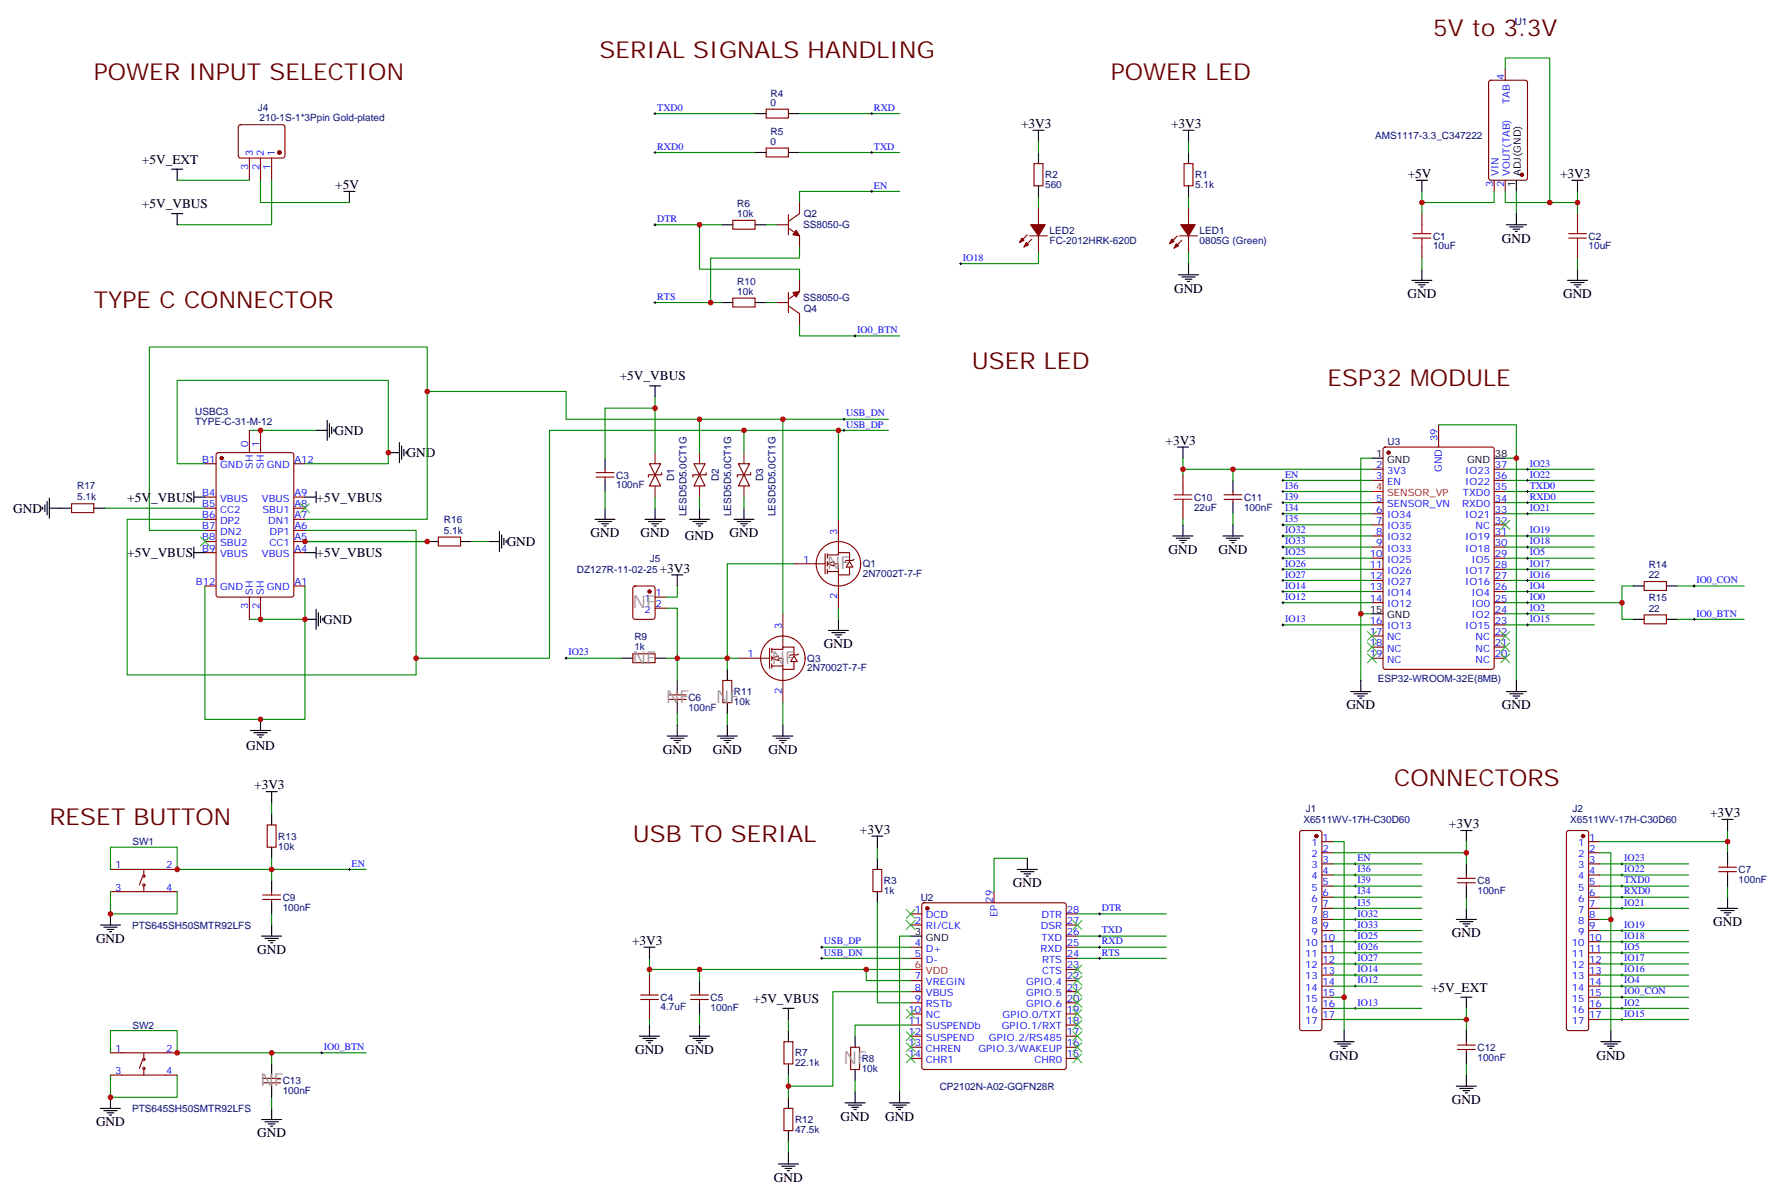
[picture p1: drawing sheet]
<svg xmlns="http://www.w3.org/2000/svg" width="565mm" height="379mm" viewBox="0 0 565 379" stroke-linecap="round" stroke-linejoin="round" font-family="sans-serif">
<g fill="none" stroke="#870000" stroke-width=".35">
<path d="M75.9 39.8l.4-.2h13.4l.5 .2 .3 .5-.1 9.4-.7 .5-13.6-.1-.5-.6v-9.2zM243.2 34.6h7.1v2.9h-7.1zM472.7 25.7l.5-.2h11l.6 .4 .1 30.6-.5 .7h-11.2l-.6-.4-.1-30.6zM477.8 21.9v3.6M79.2 50.2v7M82.7 50.2v7M86.2 50.2v7M243.2 47h7.1v2.8h-7.1zM328.2 51.9h2.8v7.1h-2.8zM375.8 51.9h2.9v7.1h-2.9zM474.3 57.2v3.5M477.8 57.2v3.5"/>
<path d="M232.6 69.9h7.1v2.8h-7.1zM326.1 74.5l-2.5 2.5M326.8 74.9h5.7M327.5 75.9l-2.5 2.5M329.6 66v5.3M329.6 74.9v5.3M373.7 74.9l-2.4 2.4M374.4 74.9h5.7M375.1 76.3l-2.4 2.4M377.3 66v5.3M377.3 74.9v5.3M451.3 67.8v3.5"/>
<path d="M451.3 78.4v3.5M500.7 67.8v3.5M500.7 78.4v3.5M232.6 94.6h7.1v2.8h-7.1zM456.6 134.8v7.1M189.2 151.4h5.7M189.2 150h5.7M192.1 148.9v1.1M192.1 151.4v1.1M206.2 147.2h3.5l-1.8 3.5zM207.9 150.7l1.8 3.5h-3.5zM210 150v.7h-4.2v.7"/>
<path d="M220.3 147.2h3.5l-1.8 3.5zM222 150.7l1.8 3.5h-3.5zM224.2 150v.7h-4.3v.7M234.4 147.2h3.5l-1.8 3.5zM236.1 150.7l1.8 3.5h-3.5zM238.3 150v.7h-4.3v.7M375.5 150.7v3.5M388.5 158.5h5.7M388.5 157.1h5.7M391.4 156v1.1M391.4 158.5v1M435.5 148.9h3.5"/>
<path d="M435.5 152.5h3.5M435.5 159.5h3.5M439.2 142.1l.5-.2h33.9l.6 .4 .1 69.4-.5 .7h-34.1l-.6-.4-.1-69.4zM474.3 148.9h3.5M474.3 152.5h3.5M474.3 156h3.5M474.3 159.5h3.5M252 178.9h9.9M261.9 175.8v6.3M262.6 176.1h3.5v-.7h3.6v2.5M262.6 178.9h3.5v3.6h3.6v-2.5M262.6 175.8v1.4"/>
<path d="M262.6 178.2v1.4M266.1 164.8v10.6M375.5 161.3v3.5M435.5 163.1h3.5M435.5 166.6h3.5M435.5 170.1h3.5M435.5 173.6h3.5M435.5 177.2h3.5M474.3 163.1h3.5M474.3 166.6h3.5M474.3 170.1h3.5M474.3 173.6h3.5"/>
<path d="M474.3 177.2h3.5M262.6 181.4h3.5M262.6 180.7v1.4M266.1 182.5v10.5M435.5 180.7h3.5M435.5 184.2h3.5M435.5 187.7h3.5M435.5 191.3h3.5M435.5 198.3h3.5M474.3 180.7h3.5M474.3 184.2h3.5M474.3 187.7h3.5"/>
<path d="M474.3 191.3h3.5M474.3 194.8h3.5M474.3 198.3h3.5M521.9 184.6h7.1v2.8h-7.1zM521.9 195.2h7.1v2.8h-7.1zM435.5 201.9h3.5M435.5 205.4h3.5M435.5 208.9h3.5M474.3 201.9h3.5M474.3 205.4h3.5M474.3 208.9h3.5M35.1 275.9h21.1"/>
<path d="M45.3 278.1l-1.1 2.8M45.6 275.9v1.8M84.8 261.8h2.8v7.1h-2.8zM277.1 275.9h2.8v7.1h-2.8zM412.8 263.8l.4-.2h5.7l.5 .2 .2 .5v62.1l-.2 .5-.5 .2h-5.7l-.5-.2-.2-.5v-62.1zM419.6 267.1h3.5M419.6 270.7h3.5M419.6 274.2h3.5M419.6 277.7h3.5M462.6 278.8h5.7M465.5 277.7v1.1M497.4 263.8l.5-.2h5.7l.5 .2 .2 .5v62.1l-.3 .5-.4 .2h-5.7l-.5-.2-.2-.5v-62.1z"/>
<path d="M504.3 267.1h3.5M504.3 270.7h3.5M504.3 274.2h3.5M504.3 277.7h3.5M545.5 276.6h5.7M545.5 275.2h5.7M548.4 274.2v1M548.4 276.6v1.1M35.1 283h21.1M45.6 281.2v1.8M83.4 285.5h5.6M83.4 284.1h5.6"/>
<path d="M86.2 283v1.1M86.2 285.5v1M289.1 290.1h3.5M289.1 293.6h3.5M292.8 286.7l.5-.2h44.4l.5 .2 .3 .5v51.5l-.3 .5-.5 .2h-44.4l-.5-.2-.2-.5v-51.5zM315.5 283v3.5M338.5 290.1h3.5M338.5 293.6h3.5M338.5 297.1h3.5M419.6 281.2h3.5M419.6 284.8h3.5M419.6 288.3h3.5"/>
<path d="M419.6 291.8h3.5M419.6 295.3h3.5M419.6 298.9h3.5M462.6 280.2h5.7M465.5 280.2v1M504.3 281.2h3.5M504.3 284.8h3.5M504.3 288.3h3.5M504.3 291.8h3.5M504.3 295.3h3.5M504.3 298.9h3.5M206.2 309.5v3.5"/>
<path d="M219.2 317.2h5.7M219.2 315.8h5.7M222 314.7v1.1M222 317.2v1.1M289.1 300.6h3.5M289.1 304.2h3.5M289.1 311.2h3.5M289.1 314.7h3.5M289.1 318.3h3.5M338.5 300.6h3.5M338.5 304.2h3.5M338.5 311.2h3.5"/>
<path d="M338.5 314.7h3.5M338.5 318.3h3.5M338.5 307.7h3.5M419.6 302.4h3.5M419.6 305.9h3.5M419.6 309.5h3.5M419.6 313h3.5M419.6 316.5h3.5M504.3 302.4h3.5M504.3 305.9h3.5M504.3 309.5h3.5M504.3 313h3.5"/>
<path d="M504.3 316.5h3.5M35.1 334.2h21.1M45.3 336.3l-1.1 2.8M45.6 334.2v1.7M45.6 339.4v1.8M206.2 320v3.6M248.8 330.6h2.9v7.1h-2.9zM270 332.4h2.8v7h-2.8zM289.1 321.8h3.5M289.1 325.3h3.5M289.1 328.9h3.5M289.1 332.4h3.5"/>
<path d="M289.1 335.9h3.5M338.5 321.8h3.5M338.5 325.3h3.5M338.5 328.9h3.5M338.5 332.4h3.5M338.5 335.9h3.5M419.6 320h3.5M419.6 323.6h3.5M462.6 333.1h5.7M462.6 331.7h5.7M465.5 330.6v1.1M465.5 333.1v1.1"/>
<path d="M504.3 320h3.5M504.3 323.6h3.5M35.1 341.2h21.1M83.4 343.7h5.6M83.4 342.3h5.6M86.2 341.2v1.1M86.2 343.7v1M248.8 351.8h2.9v7h-2.9z"/>
<circle cx="266.1" cy="178.9" r="7.1"/>
<circle cx="45.6" cy="278.1" r=".35"/>
<circle cx="45.6" cy="280.9" r=".35"/>
<circle cx="45.6" cy="336.3" r=".35"/>
<circle cx="45.6" cy="339.1" r=".35"/>
</g>
<g fill="none" stroke="#000" stroke-width=".35">
<path d="M239.7 36.1h3.5M250.3 36.1h3.5M54.5 53.7h3.5M56.2 53.7v3.5M239.7 48.4h3.5M250.3 48.4h3.5M327.9 41.3h3.5M329.6 41.3v3.6M329.6 48.4v3.5M329.6 59v3.5M375.5 41.3h3.5M377.3 41.3v3.6"/>
<path d="M377.3 48.4v3.5M377.3 59v3.5M449.6 57.2h3.5M451.3 57.2v3.5M481.3 57.2v3.5M499 57.2h3.5M500.7 57.2v3.5M54.5 67.8h3.5M56.2 67.8v3.5M109.1 60.7h3.6M110.9 60.7v3.6M229.1 71.3h3.5"/>
<path d="M239.7 71.3h3.5M478.2 71.3h6.3M479.2 72h4.2M480.3 72.7h2.1M481 73.4h.7M481.3 67.8v3.5M229.1 96h3.5M239.7 96h3.5M374.1 87.2h6.3M375.1 87.9h4.3M376.2 88.6h2.1M376.9 89.3h.7"/>
<path d="M377.3 83.7v3.5M448.2 89h6.3M449.2 89.7h4.3M450.3 90.4h2.1M451 91.1h.7M451.3 85.4v3.6M497.6 89h6.3M498.6 89.7h4.2M499.7 90.4h2.1M500.4 91.1h.7M500.7 85.4v3.6M206.2 122.5h3.5"/>
<path d="M207.9 122.5v3.5M192.1 145.4v3.5M192.1 152.5v3.5M373.7 141.9h3.6M375.5 141.9v3.5M391.4 152.5v3.5M391.4 159.5v3.6M435.5 145.4h3.5M474.3 145.4h3.5M188.9 164.8h6.3M189.9 165.5h4.3M191 166.2h2.1"/>
<path d="M191.7 166.9h.7M192.1 161.3v3.5M204.8 164.8h6.3M205.8 165.5h4.2M206.9 166.2h2.1M207.6 166.9h.7M207.9 161.3v3.5M218.9 164.8h6.3M219.9 165.5h4.3M221 166.2h2.1M221.7 166.9h.7M222 161.3v3.5"/>
<path d="M233 164.8h6.3M234 165.5h4.3M235.1 166.2h2.1M235.8 166.9h.7M236.1 161.3v3.5M372.3 170.1h6.4M373.4 170.8h4.2M374.4 171.5h2.2M375.1 172.2h.7M375.5 166.6v3.5M388.2 170.1h6.3M389.3 170.8h4.2"/>
<path d="M390.3 171.5h2.1M391 172.2h.7M391.4 166.6v3.5M435.5 194.8h3.5M518.4 186h3.5M518.4 196.6h3.5M529 186h3.5M529 196.6h3.5M428.8 219.5h6.3M431.9 216v3.5M478.2 219.5h6.3M481.3 216v3.5"/>
<path d="M429.8 220.2h4.3M430.9 220.9h2.1M431.6 221.6h.7M479.2 220.2h4.2M480.3 220.9h2.1M481 221.6h.7M84.5 251.2h3.5M86.2 251.2v3.6M86.2 258.3v3.5M86.2 268.9v3.5M86.2 279.5v3.5M276.7 265.4h3.5"/>
<path d="M278.5 265.4v3.5M278.5 272.4v3.5M322.9 275.9h6.4M324 276.6h4.2M325 277.4h2.2M325.8 278.1h.7M326.1 272.4v3.5M463.7 263.6h3.5M465.5 263.6v3.5M465.5 274.2v3.5M546.6 260.1h3.5M548.4 260.1v3.5"/>
<path d="M548.4 270.7v3.5M548.4 277.7v3.5M31.9 293.6h6.3M32.9 294.3h4.3M34 295h2.1M34.7 295.7h.7M35.1 290.1v3.5M83 297.1h6.4M84.1 297.8h4.2M85.2 298.5h2.1M85.9 299.2h.7M86.2 286.5v3.6"/>
<path d="M86.2 293.6v3.5M278.5 283v3.5M289.1 297.1h3.5M462.3 291.8h6.3M463.3 292.5h4.3M464.4 293.2h2.1M465.1 293.9h.7M465.5 281.2v3.6M465.5 288.3v3.5M545.2 288.3h6.3M546.2 289h4.3M547.3 289.7h2.1"/>
<path d="M548 290.4h.7M548.4 284.8v3.5M204.4 300.6h3.5M206.2 300.6v3.6M222 311.2v3.5M222 318.3v3.5M463.7 316.5h3.5M465.5 316.5v3.5M86.2 337.7v3.5M203 328.9h6.3M204 329.6h4.3M205.1 330.3h2.1"/>
<path d="M205.8 331h.7M206.2 325.3v3.6M218.9 328.9h6.3M219.9 329.6h4.3M221 330.3h2.1M221.7 331h.7M222 325.3v3.6M248.5 320h3.5M250.3 320v3.6M250.3 327.1v3.5M250.3 337.7v3.5M271.4 328.9v3.5"/>
<path d="M271.4 339.4v3.6M423.5 330.6h6.3M424.5 331.3h4.3M425.6 332h2.1M426.3 332.7h.7M426.6 327.1v3.5M465.5 327.1v3.5M465.5 334.2v3.5M508.1 330.6h6.4M509.2 331.3h4.2M510.3 332h2.1M511 332.7h.7"/>
<path d="M511.3 327.1v3.5M31.9 351.8h6.3M32.9 352.5h4.3M34 353.2h2.1M34.7 353.9h.7M35.1 348.3v3.5M83 355.3h6.4M84.1 356h4.2M85.2 356.7h2.1M85.9 357.4h.7M86.2 344.7v3.6M86.2 351.8v3.5"/>
<path d="M250.3 348.3v3.5M250.3 358.8v3.6M268.3 350h6.3M269.3 350.7h4.2M270.4 351.4h2.1M271.1 352.1h.7M271.4 346.5v3.5M282.4 350h6.3M283.4 350.7h4.3M284.5 351.4h2.1M285.2 352.1h.7M285.5 346.5v3.5"/>
<path d="M462.3 344.7h6.3M463.3 345.4h4.3M464.4 346.1h2.1M465.1 346.9h.7M465.5 341.2v3.5M247.1 369.4h6.3M248.1 370.1h4.3M249.2 370.8h2.1M249.9 371.5h.7M250.3 365.9v3.5"/>
</g>
<path d="M435.5 156h3.5M289.1 307.7h3.5" fill="none" stroke="#f00" stroke-width=".35"/>
<g fill="#870000" stroke="#870000" stroke-width=".35">
<path d="M373.4 77.3l.7 .7-1.4 .7z"/>
<path d="M372 75.9l.7 .7-1.4 .7z"/>
<path d="M374.8 71.3h4.6l-2.1 3.6z"/>
<path d="M325.8 77l.7 .7-1.5 .7z"/>
<path d="M324.3 75.6l.7 .7-1.4 .7z"/>
<path d="M327.2 71.3h4.6l-2.2 3.6z"/>
<circle cx="440.8" cy="143.7" r=".53"/>
<circle cx="294.4" cy="288.3" r=".53"/>
<circle cx="483.1" cy="55.5" r=".53"/>
<circle cx="88.7" cy="48.4" r=".53"/>
<circle cx="417.8" cy="265.4" r=".53"/>
<circle cx="502.5" cy="265.4" r=".53"/>
</g>
<path d="M207.9 143.7v3.5M207.9 154.2v3.6M222 143.7v3.5M222 154.2v3.6M236.1 143.7v3.5M236.1 154.2v3.6" fill="none" stroke="#8c2424" stroke-width=".35"/>
<g fill="none" stroke="#a10000" stroke-width=".35">
<path d="M448.5 75.6h5.7M448.5 74.2h5.7M451.3 71.3v2.9M451.3 75.6v2.8M497.9 75.6h5.7M497.9 74.2h5.7M500.7 71.3v2.9M500.7 75.6v2.8M372.7 158.5h5.6M372.7 157.1h5.6M375.5 154.2v2.9M375.5 158.5v2.8"/>
<path d="M203.3 317.2h5.7M203.3 315.8h5.7M206.2 313v2.8M206.2 317.2v2.8"/>
</g>
<g fill="none" stroke="#008700" stroke-width=".35">
<path d="M207.9 36.1h31.8M253.8 36.1h31.7M477.8 21.9v-3.5h14.1v45.9M56.2 57.2h23M82.7 57.2v7.1h28.2M86.2 57.2v14.1h-30M207.9 48.4h31.8M253.8 48.4h31.7M329.6 44.9v3.5M377.3 44.9v3.5M207.9 71.3h14.1M229.1 71.3h-7.1v14.1h31.8v3.6"/>
<path d="M243.2 71.3h3.5M253.8 78.4v3.5h-28.2v14.1h3.5M285.5 60.7h-31.7v3.6M329.6 62.5v3.5M377.3 62.5v3.5M451.3 60.7v3.6h23v-3.6M451.3 64.3v3.5M477.8 60.7v3.6h22.9v-3.6M481.3 60.7v7.1M500.7 64.3v3.5M207.9 96h17.7M243.2 96h3.5"/>
<path d="M329.6 80.2v3.5h-24.7M377.3 80.2v3.5M451.3 81.9v3.5M500.7 81.9v3.5M253.8 103.1v3.5h31.7M174.4 136.6h107.6M179.7 133.1h102.3M207.9 126v3.5M222 133.1v10.6M236.1 136.6v7.1M456.6 134.8h24.7v10.6M192.1 156v5.3"/>
<path d="M207.9 143.7v-14.2h-15.8v15.9M207.9 157.8v3.5M222 157.8v3.5M236.1 157.8v3.5M375.5 145.4v3.5M391.4 148.9v3.6M407.2 152.5h28.3M407.2 156h28.3M407.2 159.5h28.3M435.5 148.9h-60v1.8M435.5 145.4h-3.6v70.6M477.8 145.4h3.5v70.6"/>
<path d="M477.8 152.5h28.2M477.8 156h28.2M477.8 159.5h28.2M477.8 148.9h28.2M375.5 164.8v1.8M391.4 163.1v3.5M407.2 163.1h28.3M407.2 177.2h28.3M407.2 173.6h28.3M407.2 170.1h28.3M407.2 166.6h28.3M477.8 163.1h28.2"/>
<path d="M477.8 177.2h28.2M477.8 173.6h28.2M477.8 170.1h28.2M407.2 191.3h28.3M407.2 187.7h28.3M407.2 184.2h28.3M407.2 180.7h28.3M407.2 198.3h28.3M431.9 194.8h3.6M477.8 194.8h28.2M477.8 191.3h37M477.8 187.7h28.2"/>
<path d="M477.8 184.2h28.2M477.8 180.7h28.2M477.8 198.3h28.2M518.4 186h-3.6v10.6h3.6M532.5 186h21.1M532.5 196.6h21.1M86.2 254.8v3.5M35.1 275.9v-7h21.1v7h60M86.2 272.4v7.1M278.5 268.9v3.5M326.1 272.4h-10.6v10.6M423.1 267.1h3.5v60"/>
<path d="M423.1 270.7h42.4v3.5M423.1 277.7h28.2M423.1 274.2h28.2M465.5 267.1v3.6M507.8 270.7h3.5v56.4M507.8 267.1h40.6v3.6M507.8 277.7h28.2M507.8 274.2h28.2M548.4 263.6v3.5M35.1 283v7.1h21.1v-7.1M86.2 290.1v3.5M278.5 286.5v31.8h10.6"/>
<path d="M289.1 297.1h-3.6v49.4M342 290.1h28.2M342 297.1h28.2M423.1 288.3h28.2M423.1 291.8h28.2M423.1 295.3h28.2M423.1 298.9h28.2M423.1 284.8h28.2M423.1 281.2h28.2M465.5 284.8v3.5M507.8 288.3h28.2M507.8 291.8h3.5"/>
<path d="M507.8 295.3h28.2M507.8 298.9h28.2M507.8 284.8h28.2M507.8 281.2h28.2M548.4 281.2v3.6M206.2 304.2v3.5M222 307.7v3.5M260.8 304.2h28.3M260.8 300.6h28.3M275 307.7v3.5h14.1M289.1 314.7h-24.7v30h-14.1M289.1 307.7h-82.9v1.8"/>
<path d="M342 304.2h28.2M342 300.6h28.2M423.1 302.4h28.2M423.1 305.9h28.2M423.1 309.5h28.2M423.1 313h28.2M423.1 316.5h3.5M507.8 302.4h28.2M507.8 305.9h28.2M507.8 309.5h28.2M507.8 313h28.2M507.8 316.5h28.2"/>
<path d="M35.1 334.2v-7.1h21.1v7.1h60M86.2 334.2v3.5M206.2 323.6v1.7M222 321.8v3.5M250.3 323.6v3.5M289.1 325.3h-17.7v3.6M423.1 320h28.2M465.5 320v3.6h-42.4M465.5 323.6v3.5M465.5 337.7v3.5M507.8 320h28.2M507.8 323.6h28.2"/>
<path d="M35.1 341.2v7.1h21.1v-7.1M86.2 348.3v3.5M250.3 341.2v7.1M271.4 343v3.5M250.3 362.4v3.5"/>
</g>
<g fill="none" stroke="#000" stroke-width=".32">
<path d="M207.6 36.1h.7M207.9 35.7v.7M276.4 36.1h.7M276.7 35.7v.7M207.6 48.4h.7M207.9 48v.8M276.4 48.4h.7M276.7 48v.8M207.6 71.3h.7M207.9 71v.7M276.4 60.7h.7M276.7 60.4v.7"/>
<path d="M207.6 96h.7M207.9 95.7v.7M304.6 83.7h.7M304.9 83.3v.7M271.1 106.6h.7M271.4 106.3v.7M267.5 136.6h.8M267.5 133.1h.8M267.9 132.7v.7M267.9 136.2v.7M406.9 152.5h.7M406.9 156h.7"/>
<path d="M406.9 159.5h.7M407.2 152.1v.7M407.2 155.6v.8M407.2 159.2v.7M484.5 152.5h.7M484.5 148.9h.7M484.5 156h.7M484.5 159.5h.7M484.9 148.6v.7M484.9 152.1v.7M484.9 155.6v.8M484.9 159.2v.7"/>
<path d="M406.9 173.6h.7M406.9 170.1h.7M406.9 163.1h.7M406.9 177.2h.7M406.9 166.6h.7M407.2 162.7v.7M407.2 166.2v.7M407.2 169.8v.7M407.2 173.3v.7M407.2 176.8v.7M484.5 173.6h.7M484.5 170.1h.7"/>
<path d="M484.5 163.1h.7M484.5 177.2h.7M484.9 162.7v.7M484.9 169.8v.7M484.9 173.3v.7M484.9 176.8v.7M406.9 191.3h.7M406.9 198.3h.7M406.9 187.7h.7M406.9 184.2h.7M406.9 180.7h.7M407.2 180.3v.7"/>
<path d="M407.2 183.9v.7M407.2 187.4v.7M407.2 190.9v.7M407.2 198v.7M484.5 191.3h.7M484.5 198.3h.7M484.5 187.7h.7M484.5 184.2h.7M484.5 180.7h.7M484.5 194.8h.7M484.9 180.3v.7M484.9 183.9v.7"/>
<path d="M484.9 187.4v.7M484.9 190.9v.7M484.9 194.5v.7M484.9 198v.7M537.4 186h.7M537.4 196.6h.7M537.8 185.6v.7M537.8 196.2v.7M110.6 275.9h.7M110.9 275.6v.7M429.8 277.7h.7M429.8 274.2h.7"/>
<path d="M430.2 273.8v.7M430.2 277.4v.7M514.5 277.7h.7M514.5 274.2h.7M514.8 273.8v.7M514.8 277.4v.7M348.7 290.1h.7M348.7 297.1h.7M349 289.7v.7M349 296.8v.7M429.8 281.2h.7M429.8 288.3h.7"/>
<path d="M429.8 284.8h.7M429.8 295.3h.7M429.8 291.8h.7M429.8 298.9h.7M430.2 280.9v.7M430.2 284.4v.7M430.2 287.9v.7M430.2 291.5v.7M430.2 295v.7M430.2 298.5v.7M514.5 281.2h.7M514.5 288.3h.7"/>
<path d="M514.5 284.8h.7M514.5 295.3h.7M514.5 298.9h.7M514.8 280.9v.7M514.8 284.4v.7M514.8 287.9v.7M514.8 295v.7M514.8 298.5v.7M260.5 300.6h.7M260.5 304.2h.7M260.8 300.3v.7M260.8 303.8v.7"/>
<path d="M348.7 300.6h.7M348.7 304.2h.7M349 300.3v.7M349 303.8v.7M429.8 305.9h.7M429.8 302.4h.7M429.8 309.5h.7M429.8 313h.7M430.2 302v.8M430.2 305.6v.7M430.2 309.1v.7M430.2 312.6v.7"/>
<path d="M430.2 319.7v.7M514.5 305.9h.7M514.5 302.4h.7M514.5 309.5h.7M514.5 313h.7M514.5 316.5h.7M514.8 302v.8M514.8 305.6v.7M514.8 309.1v.7M514.8 312.6v.7M514.8 316.2v.7M514.8 319.7v.7"/>
<path d="M101.7 334.2h.7M102.1 333.8v.7M429.8 320h.7M514.5 320h.7M514.5 323.6h.7M514.8 323.2v.7"/>
</g>
<g fill="#fff" stroke="#870000" stroke-width=".35">
<path d="M262.6 178.9l2.1-.7v1.4z"/>
<path d="M269.7 178.2l1 1.8h-2.1z"/>
</g>
<g fill="none" stroke="#870000" stroke-width=".35">
<path d="M271.1 177.5l-.4 .4h-2.1l-.3 .3M248.5 194.8v10.6M234.4 208.9h9.9M244.3 205.7v6.4M245 206.1h3.5v-.7h3.5v2.5M245 208.9h3.5v3.5h3.5v-2.4M245 211.4h3.5M245 205.7v1.5M245 208.2v1.4M245 210.7v1.4M248.5 212.4v10.6"/>
<circle cx="248.5" cy="208.9" r="7.1"/>
</g>
<g fill="#fff" stroke="#870000" stroke-width=".35">
<path d="M245 208.9l2.1-.7v1.4z"/>
<path d="M252 208.2l1.1 1.8h-2.1z"/>
</g>
<g fill="none" stroke="#870000" stroke-width=".35">
<path d="M246.7 71.3h3.6M250.3 72.4l3.5 2.5v3.5M250.3 68.2v6.3M253.8 64.3v3.5l-3.5 2.5M246.7 96h3.6M250.3 97.1l3.5 2.5v3.5M250.3 92.9v6.3M253.8 89v3.5l-3.5 2.5M79.2 136.6v7.1M82.7 136.6v7.1M22.7 159.9h7.1v2.8h-7.1zM65.1 147.2h3.5"/>
<path d="M65.1 157.8h3.5M68.8 143.9l.5-.2h23.3l.6 .4 .1 44.7-.5 .7h-23.5l-.7-.4v-44.7zM93.3 147.2h3.5M93.3 157.8h3.5M65.1 161.3h3.5M65.1 164.8h3.5M65.1 168.3h3.5M65.1 171.9h3.5M65.1 175.4h3.5M93.3 161.3h3.5M93.3 164.8h3.5M93.3 168.3h3.5"/>
<path d="M93.3 171.9h3.5M93.3 175.4h3.5M139.1 170.5h7.1v2.8h-7.1zM65.1 186h3.5M79.2 189.5v7.1M82.7 189.5v7.1M93.3 186h3.5M201.1 186.2l.5-.2h5.6l.7 .4v9.5l-.4 .6-5.9 .1-.7-.5v-9.4zM207.9 189.5h3.6M207.9 193h3.6M200.9 207.5h7v2.8h-7zM215 219.5v1.1"/>
<path d="M229.4 216h2.9v7h-2.9zM253.4 207.5l-.3 .4h-2.1l-.4 .3M212.2 222h5.6M212.2 220.6h5.6M215 222v1"/>
</g>
<g fill="none" stroke="#008700" stroke-width=".35">
<path d="M79.2 136.6h21.1M135.6 124.2h44.1v8.9M174.4 136.6v72.3h-42.3M248.5 133.1v61.7M266.1 136.6v28.2M65.1 147.2h-8.9v-26.5h67.1v26.5h-26.5M33.3 161.3h31.8M65.1 164.8h-24.7v49.4h91.7v-45.9h-35.3M96.8 164.8h38.8v-54.7h-88.2v58.2h17.7M96.8 171.9h38.8M149.7 171.9h5.3M252 178.9h-21.1v30h3.5"/>
<path d="M65.1 186v42.3h31.7v-42.3M79.2 196.6h17.6M211.5 193h3.5v15.9h-3.5M215 186v3.5h-3.5M266.1 193v3.6M179.7 208.9h17.6M230.9 212.4v-3.5h-15.9v7.1M215 226.6v3.5M230.9 226.6v3.5M248.5 223v7.1"/>
</g>
<g fill="none" stroke="#000" stroke-width=".35">
<path d="M100.3 136.6h3.6M103.9 133.4v6.4M104.6 134.5v4.2M105.3 135.5v2.2M106 136.2v.7M15 159.2v4.2M15.7 158.1v6.4M61.5 157.8h3.6M61.5 156v3.5M96.8 157.8h3.5M100.3 156v3.5M123.3 143.7h3.5"/>
<path d="M126.8 140.5v6.3M127.5 141.5v4.3M128.2 142.6v2.1M128.9 143.3v.7M13.5 160.9v.7M14.3 160.2v2.1M15.7 161.3h7M29.8 161.3h3.5M61.5 175.4h3.6M61.5 173.6v3.6M96.8 175.4h3.5M100.3 173.6v3.6"/>
<path d="M135.6 171.9h3.5M146.2 171.9h3.5M155 171.9h3.5M158.5 168.7v6.3M159.2 169.8v4.2M159.9 170.8v2.1M160.7 171.5v.7M96.8 196.6h3.5M100.3 193.4v6.3M101 194.5v4.2M101.7 195.5v2.1M102.4 196.2v.7"/>
<path d="M213.2 182.5h3.5M215 182.5v3.5M266.1 196.6v3.5M197.3 208.9h3.6M207.9 208.9h3.6M215 216v3.5M230.9 212.4v3.6M263 200.1h6.3M264 200.8h4.3M265.1 201.5h2.1M265.8 202.2h.7M79.5 231.8h6.4"/>
<path d="M80.6 232.6h4.2M81.6 233.3h2.1M82.3 234h.7M82.7 228.3v3.5M211.8 233.6h6.4M212.9 234.3h4.2M213.9 235h2.1M214.6 235.7h.7M215 223v3.6M215 230.1v3.5M227.7 233.6h6.3M228.7 234.3h4.3"/>
<path d="M229.8 235h2.1M230.5 235.7h.7M230.9 223v3.6M230.9 230.1v3.5M245.3 233.6h6.4M246.4 234.3h4.2M247.4 235h2.2M248.1 235.7h.7M248.5 230.1v3.5"/>
</g>
<path d="M179.4 208.9h.7M179.7 208.6v.7" fill="none" stroke="#000" stroke-width=".32"/>
<g fill="#870000" stroke="#870000" stroke-width=".35">
<path d="M252.7 73.1l1.1 1.8-2.1-.4z"/>
<path d="M251.7 92.9l2.1-.4-1.1 1.8z"/>
<circle cx="206.2" cy="187.7" r=".53"/>
<circle cx="70.3" cy="145.4" r=".53"/>
</g>
<g fill="none" stroke="#3c3" stroke-width=".35">
<path d="M95.4 159.9l2.8 2.8M98.2 159.9l-2.8 2.8M63.6 170.5l2.9 2.8M66.5 170.5l-2.9 2.8M476.4 165.2l2.8 2.8M479.2 165.2l-2.8 2.8M434.1 200.4l2.8 2.9M434.1 204l2.8 2.8M434.1 207.5l2.8 2.8M436.9 200.4l-2.8 2.9M436.9 204l-2.8 2.8M436.9 207.5l-2.8 2.8"/>
<path d="M476.4 207.5l2.8 2.8M476.4 204l2.8 2.8M476.4 200.4l2.8 2.9M479.2 207.5l-2.8 2.8M479.2 204l-2.8 2.8M479.2 200.4l-2.8 2.9M287.7 288.6l2.8 2.9M287.7 292.2l2.8 2.8M290.5 288.6l-2.8 2.9M290.5 292.2l-2.8 2.8M340.6 292.2l2.8 2.8M343.4 292.2l-2.8 2.8"/>
<path d="M340.6 316.9l2.8 2.8M340.6 313.3l2.8 2.9M340.6 309.8l2.8 2.8M340.6 306.3l2.8 2.8M343.4 316.9l-2.8 2.8M343.4 313.3l-2.8 2.9M343.4 309.8l-2.8 2.8M343.4 306.3l-2.8 2.8M287.7 320.4l2.8 2.8M287.7 327.4l2.8 2.9M287.7 331l2.8 2.8M287.7 334.5l2.8 2.8"/>
<path d="M290.5 320.4l-2.8 2.8M290.5 327.4l-2.8 2.9M290.5 331l-2.8 2.8M290.5 334.5l-2.8 2.8M340.6 334.5l2.8 2.8M340.6 331l2.8 2.8M340.6 327.4l2.8 2.9M340.6 323.9l2.8 2.8M340.6 320.4l2.8 2.8M343.4 334.5l-2.8 2.8M343.4 331l-2.8 2.8M343.4 327.4l-2.8 2.9"/>
<path d="M343.4 323.9l-2.8 2.8M343.4 320.4l-2.8 2.8"/>
</g>
<g fill="#c00">
<circle cx="35.1" cy="290.1" r=".88"/>
<circle cx="56.2" cy="275.9" r=".88"/>
<circle cx="86.2" cy="275.9" r=".88"/>
<circle cx="86.2" cy="334.2" r=".88"/>
<circle cx="56.2" cy="334.2" r=".88"/>
<circle cx="35.1" cy="348.3" r=".88"/>
<circle cx="391.4" cy="148.9" r=".88"/>
<circle cx="375.5" cy="148.9" r=".88"/>
<circle cx="431.9" cy="194.8" r=".88"/>
<circle cx="481.3" cy="145.4" r=".88"/>
<circle cx="250.3" cy="344.7" r=".88"/>
<circle cx="222" cy="307.7" r=".88"/>
<circle cx="275" cy="307.7" r=".88"/>
<circle cx="206.2" cy="307.7" r=".88"/>
<circle cx="207.9" cy="129.5" r=".88"/>
<circle cx="222" cy="133.1" r=".88"/>
<circle cx="236.1" cy="136.6" r=".88"/>
<circle cx="222" cy="71.3" r=".88"/>
<circle cx="225.6" cy="96" r=".88"/>
<circle cx="451.3" cy="64.3" r=".88"/>
<circle cx="500.7" cy="64.3" r=".88"/>
<circle cx="491.9" cy="64.3" r=".88"/>
<circle cx="514.8" cy="191.3" r=".88"/>
<circle cx="426.6" cy="316.5" r=".88"/>
<circle cx="511.3" cy="291.8" r=".88"/>
<circle cx="465.5" cy="323.6" r=".88"/>
<circle cx="548.4" cy="267.1" r=".88"/>
<circle cx="465.5" cy="270.7" r=".88"/>
<circle cx="266.1" cy="136.6" r=".88"/>
<circle cx="248.5" cy="133.1" r=".88"/>
<circle cx="230.9" cy="208.9" r=".88"/>
<circle cx="215" cy="208.9" r=".88"/>
<circle cx="123.3" cy="143.7" r=".88"/>
<circle cx="82.7" cy="228.3" r=".88"/>
<circle cx="96.8" cy="196.6" r=".88"/>
<circle cx="82.7" cy="136.6" r=".88"/>
<circle cx="82.7" cy="196.6" r=".88"/>
<circle cx="132.1" cy="208.9" r=".88"/>
<circle cx="135.6" cy="124.2" r=".88"/>
<circle cx="96.8" cy="171.9" r=".88"/>
<circle cx="135.6" cy="171.9" r=".88"/>
</g>
<g font-size="7.4" fill="#600">
<text x="454.9" y="11.4">5V to 3.3V</text>
<text x="190.3" y="18.4">SERIAL SIGNALS HANDLING</text>
<text x="29.8" y="25.5">POWER INPUT SELECTION</text>
<text x="352.6" y="25.5">POWER LED</text>
<text x="29.8" y="97.8">TYPE C CONNECTOR</text>
<text x="308.5" y="117.2">USER LED</text>
<text x="421.4" y="122.5">ESP32 MODULE</text>
<text x="442.5" y="249.5">CONNECTORS</text>
<text x="15.7" y="261.8">RESET BUTTON</text>
<text x="200.9" y="267.1">USB TO SERIAL</text>
</g>
<g font-size="5.6" fill="#999">
<text x="262.6" y="180.7">NF</text>
<text x="200.9" y="193">NF</text>
<text x="200.9" y="210.7">NF</text>
<text x="245" y="210.7">NF</text>
<text x="211.5" y="223">NF</text>
<text x="227.3" y="223">NF</text>
<text x="267.9" y="337.7">NF</text>
<text x="82.7" y="344.7">NF</text>
</g>
<g font-size="4.2">
<text x="324.1" y="40.7">+3V3</text>
<text x="371.7" y="40.7">+3V3</text>
<text x="45" y="52">+5V_EXT</text>
<text x="446.9" y="56.5">+5V</text>
<text x="495.2" y="56.5">+3V3</text>
<text x="106.4" y="60.1">+5V</text>
<text x="45" y="66.1">+5V_VBUS</text>
<text x="476.7" y="77">GND</text>
<text x="372.7" y="92.9">GND</text>
<text x="446.8" y="94.6">GND</text>
<text x="496.1" y="94.6">GND</text>
<text x="196.7" y="120.7">+5V_VBUS</text>
<text x="106.2" y="138.1">GND</text>
<text x="370" y="141.2">+3V3</text>
<text x="129.1" y="145.2">GND</text>
<text x="40.4" y="159.2">+5V_VBUS</text>
<text x="100.5" y="159.2">+5V_VBUS</text>
<text x="4.2" y="162.7">GND</text>
<text x="160.8" y="173.4">GND</text>
<text x="187.5" y="170.5">GND</text>
<text x="203.3" y="170.5">GND</text>
<text x="217.4" y="171.5">GND</text>
<text x="231.6" y="170.5">GND</text>
<text x="40.4" y="176.8">+5V_VBUS</text>
<text x="100.5" y="176.8">+5V_VBUS</text>
<text x="370.9" y="175.8">GND</text>
<text x="386.8" y="175.8">GND</text>
<text x="209.4" y="181.8">+3V3</text>
<text x="102.6" y="198.1">GND</text>
<text x="261.5" y="205.7">GND</text>
<text x="427.4" y="225.1">GND</text>
<text x="476.7" y="225.1">GND</text>
<text x="78.1" y="237.9">GND</text>
<text x="210.4" y="239.3">GND</text>
<text x="226.3" y="239.3">GND</text>
<text x="243.9" y="239.3">GND</text>
<text x="80.7" y="250.6">+3V3</text>
<text x="459.9" y="262.9">+3V3</text>
<text x="542.8" y="259.4">+3V3</text>
<text x="272.9" y="264.7">+3V3</text>
<text x="321.5" y="281.6">GND</text>
<text x="543.8" y="293.9">GND</text>
<text x="30.5" y="299.2">GND</text>
<text x="200.6" y="300">+3V3</text>
<text x="460.9" y="297.5">GND</text>
<text x="81.6" y="302.8">GND</text>
<text x="454.3" y="314.8">+5V_EXT</text>
<text x="239.1" y="318.3">+5V_VBUS</text>
<text x="201.6" y="334.5">GND</text>
<text x="217.5" y="334.5">GND</text>
<text x="422.1" y="336.3">GND</text>
<text x="506.7" y="336.3">GND</text>
<text x="460.9" y="350.4">GND</text>
<text x="30.5" y="357.4">GND</text>
<text x="266.8" y="355.7">GND</text>
<text x="281" y="355.7">GND</text>
<text x="81.6" y="361">GND</text>
<text x="245.7" y="375.1">GND</text>
</g>
<g font-size="3.2" fill="#000080">
<text x="480.8" y="7.8">U1</text>
<text x="81.8" y="35.3">J4</text>
<text x="244.6" y="33.6">0</text>
<text x="244.6" y="30.6">R4</text>
<text x="82.4" y="38.5">210-1S-1*3Ppin Gold-plated</text>
<text x="244.6" y="45.9">0</text>
<text x="244.6" y="43">R5</text>
<text x="436.5" y="44.3">AMS1117-3.3_C347222</text>
<text x="331.8" y="59.8">560</text>
<text x="331.8" y="56.6">R2</text>
<text x="379.4" y="59.8">5.1k</text>
<text x="379.4" y="56.6">R1</text>
<text x="234" y="65.6">R6</text>
<text x="234" y="68.9">10k</text>
<text x="255.1" y="69">Q2</text>
<text x="254.9" y="72.5">SS8050-G</text>
<text x="333.2" y="77.4">FC-2012HRK-620D</text>
<text x="333.2" y="74.2">LED2</text>
<text x="380.8" y="77.4">0805G (Green)</text>
<text x="380.8" y="74.2">LED1</text>
<text x="454.9" y="76">C1</text>
<text x="504.3" y="76">C2</text>
<text x="454.9" y="79.2">10uF</text>
<text x="504.3" y="79.2">10uF</text>
<text x="234" y="93.6">10k</text>
<text x="234" y="90.3">R10</text>
<text x="254.9" y="95.4">SS8050-G</text>
<text x="255.1" y="98.9">Q4</text>
<text x="62" y="131.8">USBC3</text>
<text x="62" y="134.8">TYPE-C-31-M-12</text>
<text x="440.4" y="141.3">U3</text>
<text x="24.5" y="155.3">R17</text>
<text x="195.6" y="155">100nF</text>
<text x="195.6" y="151.9">C3</text>
<text x="214" y="152.8" transform="rotate(-90 214 152.8)">D1</text>
<text x="228.1" y="152.8" transform="rotate(-90 228.1 152.8)">D2</text>
<text x="242.3" y="152.8" transform="rotate(-90 242.3 152.8)">D3</text>
<text x="24.5" y="158.8">5.1k</text>
<text x="379" y="158.9">C10</text>
<text x="394.9" y="158.9">C11</text>
<text x="140.9" y="165.9">R16</text>
<text x="217.9" y="163.8" transform="rotate(-90 217.9 163.8)">LESD5D5.0CT1G</text>
<text x="232" y="163.8" transform="rotate(-90 232 163.8)">LESD5D5.0CT1G</text>
<text x="246.1" y="163.8" transform="rotate(-90 246.1 163.8)">LESD5D5.0CT1G</text>
<text x="379" y="162.1">22uF</text>
<text x="394.9" y="162.1">100nF</text>
<text x="140.9" y="169.4">5.1k</text>
<text x="206.3" y="178.3">J5</text>
<text x="183.1" y="181.8">DZ127R-11-02-25</text>
<text x="273.9" y="183">2N7002T-7-F</text>
<text x="273.9" y="180.1">Q1</text>
<text x="523.3" y="183.5">22</text>
<text x="523.3" y="180.3">R14</text>
<text x="523.3" y="190.9">R15</text>
<text x="523.3" y="194.1">22</text>
<text x="201.4" y="203.2">R9</text>
<text x="201.4" y="206.4">1k</text>
<text x="256.3" y="213">2N7002T-7-F</text>
<text x="256.3" y="210.1">Q3</text>
<text x="233" y="220.7">R11</text>
<text x="437.4" y="216.4">ESP32-WROOM-32E(8MB)</text>
<text x="218.5" y="225.6">100nF</text>
<text x="218.5" y="222.4">C6</text>
<text x="233" y="223.8">10k</text>
<text x="414.5" y="257.7">J1</text>
<text x="499.1" y="257.7">J2</text>
<text x="413.7" y="261.2">X6511WV-17H-C30D60</text>
<text x="498.4" y="261.2">X6511WV-17H-C30D60</text>
<text x="42.1" y="268.3">SW1</text>
<text x="88.3" y="269.7">10k</text>
<text x="88.3" y="266.5">R13</text>
<text x="280.6" y="280.6">R3</text>
<text x="469" y="280.6">C8</text>
<text x="551.9" y="280.2">100nF</text>
<text x="551.9" y="277.1">C7</text>
<text x="89.7" y="285.9">C9</text>
<text x="280.6" y="283.8">1k</text>
<text x="292.3" y="285.9">U2</text>
<text x="469" y="283.8">100nF</text>
<text x="89.7" y="289.1">100nF</text>
<text x="41.9" y="294.9">PTS645SH50SMTR92LFS</text>
<text x="209.7" y="317.7">C4</text>
<text x="225.6" y="317.7">C5</text>
<text x="209.7" y="320.6">4.7uF</text>
<text x="225.6" y="320.8">100nF</text>
<text x="42.1" y="326.5">SW2</text>
<text x="252.4" y="335.3">R7</text>
<text x="469" y="333.6">C12</text>
<text x="252.4" y="338.5">22.1k</text>
<text x="273.5" y="340.2">10k</text>
<text x="273.5" y="337">R8</text>
<text x="469" y="336.7">100nF</text>
<text x="89.7" y="347.3">100nF</text>
<text x="89.7" y="344.1">C13</text>
<text x="298.3" y="346">CP2102N-A02-GQFN28R</text>
<text x="41.9" y="352.9">PTS645SH50SMTR92LFS</text>
<text x="252.4" y="359.6">47.5k</text>
<text x="252.4" y="356.5">R12</text>
</g>
<g font-size="3.2" fill="#00f">
<text x="477.4" y="25.3" transform="rotate(-90 477.4 25.3)">4</text>
<text x="208.6" y="35.2">TXD0</text>
<text x="277.4" y="35.2">RXD</text>
<text x="479.2" y="33.1" transform="rotate(-90 479.2 33.1)">TAB</text>
<text x="208.6" y="47.5">RXD0</text>
<text x="277.4" y="47.5">TXD</text>
<text x="78.8" y="53.9" transform="rotate(-90 78.8 53.9)">3</text>
<text x="80.2" y="49.5" transform="rotate(-90 80.2 49.5)">3</text>
<text x="82.3" y="53.9" transform="rotate(-90 82.3 53.9)">2</text>
<text x="83.7" y="49.5" transform="rotate(-90 83.7 49.5)">2</text>
<text x="85.9" y="53.9" transform="rotate(-90 85.9 53.9)">1</text>
<text x="87.3" y="49.5" transform="rotate(-90 87.3 49.5)">1</text>
<text x="277.4" y="59.9">EN</text>
<text x="473.9" y="59.4" transform="rotate(-90 473.9 59.4)">3</text>
<text x="475.7" y="55.9" transform="rotate(-90 475.7 55.9)">VIN</text>
<text x="477.4" y="59.4" transform="rotate(-90 477.4 59.4)">2</text>
<text x="479.2" y="55.9" transform="rotate(-90 479.2 55.9)">VOUT(TAB)</text>
<text x="208.6" y="70.4">DTR</text>
<text x="305.6" y="82.8">IO18</text>
<text x="208.6" y="95.1">RTS</text>
<text x="272.1" y="105.7">IO0_BTN</text>
<text x="268.6" y="135.7">USB_DP</text>
<text x="268.6" y="132.2">USB_DN</text>
<text x="78.8" y="141.9" transform="rotate(-90 78.8 141.9)">0</text>
<text x="82.3" y="141.9" transform="rotate(-90 82.3 141.9)">1</text>
<text x="456.3" y="140.1" transform="rotate(-90 456.3 140.1)">39</text>
<text x="64.2" y="146.8">B1</text>
<text x="69.9" y="148.6">GND</text>
<text x="80.2" y="148.9" transform="rotate(-90 80.2 148.9)">SH</text>
<text x="83.7" y="148.9" transform="rotate(-90 83.7 148.9)">SH</text>
<text x="84.7" y="148.6">GND</text>
<text x="93.5" y="146.8">A12</text>
<text x="436.8" y="148.6">2</text>
<text x="457.7" y="149.9" transform="rotate(-90 457.7 149.9)">GND</text>
<text x="474.5" y="148.6">37</text>
<text x="485.6" y="148.1">IO23</text>
<text x="408" y="151.6">EN</text>
<text x="408" y="155.1">I36</text>
<text x="436.8" y="152.1">3</text>
<text x="440.3" y="153.9">EN</text>
<text x="440.3" y="150.4">3V3</text>
<text x="465.1" y="150.4">IO23</text>
<text x="465.1" y="153.9">IO22</text>
<text x="474.5" y="152.1">36</text>
<text x="474.5" y="155.6">35</text>
<text x="485.6" y="151.6">IO22</text>
<text x="485.6" y="155.1">TXD0</text>
<text x="64.2" y="157.4">B4</text>
<text x="64.2" y="160.9">B5</text>
<text x="69.9" y="159.2">VBUS</text>
<text x="83.1" y="159.2">VBUS</text>
<text x="93.5" y="160.9">A8</text>
<text x="93.5" y="157.4">A9</text>
<text x="408" y="158.6">I39</text>
<text x="436.8" y="159.2">5</text>
<text x="440.3" y="160.9">SENSOR_VN</text>
<text x="464.1" y="160.9">RXD0</text>
<text x="464.4" y="157.4">TXD0</text>
<text x="474.5" y="159.2">34</text>
<text x="485.6" y="158.6">RXD0</text>
<text x="64.2" y="164.5">B6</text>
<text x="64.2" y="168">B7</text>
<text x="69.9" y="162.7">CC2</text>
<text x="69.9" y="166.2">DP2</text>
<text x="83.3" y="162.7">SBU1</text>
<text x="85.1" y="166.2">DN1</text>
<text x="93.5" y="168">A6</text>
<text x="93.5" y="164.5">A7</text>
<text x="408" y="162.2">I34</text>
<text x="408" y="165.7">I35</text>
<text x="436.8" y="166.2">7</text>
<text x="436.8" y="162.7">6</text>
<text x="440.3" y="168">IO35</text>
<text x="440.3" y="164.5">IO34</text>
<text x="465.1" y="164.5">IO21</text>
<text x="468.4" y="168">NC</text>
<text x="474.5" y="162.7">33</text>
<text x="474.5" y="166.2">32</text>
<text x="485.6" y="162.2">IO21</text>
<text x="64.2" y="171.5">B8</text>
<text x="69.9" y="169.8">DN2</text>
<text x="69.9" y="173.3">SBU2</text>
<text x="85.5" y="173.3">CC1</text>
<text x="85.6" y="169.8">DP1</text>
<text x="93.5" y="171.5">A5</text>
<text x="265.8" y="169.8" transform="rotate(-90 265.8 169.8)">3</text>
<text x="408" y="169.2">IO32</text>
<text x="408" y="172.8">IO33</text>
<text x="436.8" y="173.3">9</text>
<text x="436.8" y="169.8">8</text>
<text x="440.3" y="171.5">IO32</text>
<text x="465.1" y="171.5">IO19</text>
<text x="474.5" y="169.8">31</text>
<text x="474.5" y="173.3">30</text>
<text x="485.6" y="172.8">IO18</text>
<text x="485.6" y="169.2">IO19</text>
<text x="64.2" y="175">B9</text>
<text x="69.9" y="176.8">VBUS</text>
<text x="83.1" y="176.8">VBUS</text>
<text x="93.5" y="175">A4</text>
<text x="254.9" y="178.6">1</text>
<text x="408" y="176.3">IO25</text>
<text x="408" y="179.8">IO26</text>
<text x="434.8" y="176.8">10</text>
<text x="440.3" y="178.6">IO25</text>
<text x="440.3" y="175">IO33</text>
<text x="465.1" y="175">IO18</text>
<text x="467.1" y="178.6">IO5</text>
<text x="474.5" y="176.8">29</text>
<text x="485.6" y="179.8">IO17</text>
<text x="485.6" y="176.3">IO5</text>
<text x="62.2" y="185.6">B12</text>
<text x="93.5" y="185.6">A1</text>
<text x="408" y="183.3">IO27</text>
<text x="434.8" y="183.9">12</text>
<text x="434.8" y="180.3">11</text>
<text x="440.3" y="185.6">IO27</text>
<text x="440.3" y="182.1">IO26</text>
<text x="465.1" y="182.1">IO17</text>
<text x="465.1" y="185.6">IO16</text>
<text x="474.5" y="180.3">28</text>
<text x="474.5" y="183.9">27</text>
<text x="485.6" y="183.3">IO16</text>
<text x="538.5" y="185.1">IO0_CON</text>
<text x="69.9" y="187.4">GND</text>
<text x="80.2" y="188.8" transform="rotate(-90 80.2 188.8)">SH</text>
<text x="83.7" y="188.8" transform="rotate(-90 83.7 188.8)">SH</text>
<text x="84.7" y="187.4">GND</text>
<text x="204.6" y="190.9">1</text>
<text x="208.1" y="189.2">1</text>
<text x="265.8" y="190.1" transform="rotate(-90 265.8 190.1)">2</text>
<text x="408" y="190.4">IO12</text>
<text x="408" y="186.9">IO14</text>
<text x="434.8" y="190.9">14</text>
<text x="434.8" y="187.4">13</text>
<text x="440.3" y="189.2">IO14</text>
<text x="467.1" y="189.2">IO4</text>
<text x="474.5" y="187.4">26</text>
<text x="474.5" y="190.9">25</text>
<text x="485.6" y="190.4">IO0</text>
<text x="485.6" y="186.9">IO4</text>
<text x="78.8" y="193.3" transform="rotate(-90 78.8 193.3)">3</text>
<text x="82.3" y="193.3" transform="rotate(-90 82.3 193.3)">2</text>
<text x="204.6" y="194.5">2</text>
<text x="208.1" y="192.7">2</text>
<text x="408" y="197.4">IO13</text>
<text x="434.8" y="198">16</text>
<text x="440.3" y="192.7">IO12</text>
<text x="467.1" y="192.7">IO0</text>
<text x="467.1" y="196.2">IO2</text>
<text x="474.5" y="194.5">24</text>
<text x="474.5" y="198">23</text>
<text x="485.6" y="197.4">IO15</text>
<text x="485.6" y="193.9">IO2</text>
<text x="538.5" y="195.7">IO0_BTN</text>
<text x="248.1" y="199.7" transform="rotate(-90 248.1 199.7)">3</text>
<text x="434.8" y="201.5">17</text>
<text x="440.3" y="203.3">NC</text>
<text x="440.3" y="199.7">IO13</text>
<text x="465.1" y="199.7">IO15</text>
<text x="468.4" y="203.3">NC</text>
<text x="474.5" y="201.5">22</text>
<text x="180.4" y="208">IO23</text>
<text x="237.3" y="208.6">1</text>
<text x="434.8" y="208.6">19</text>
<text x="434.8" y="205">18</text>
<text x="440.3" y="206.8">NC</text>
<text x="468.4" y="206.8">NC</text>
<text x="474.5" y="205">21</text>
<text x="474.5" y="208.6">20</text>
<text x="440.3" y="210.3">NC</text>
<text x="468.4" y="210.3">NC</text>
<text x="248.1" y="220.1" transform="rotate(-90 248.1 220.1)">2</text>
<text x="416.3" y="268.5">1</text>
<text x="419.8" y="266.8">1</text>
<text x="500.9" y="268.5">1</text>
<text x="504.4" y="266.8">1</text>
<text x="36.6" y="275.6">1</text>
<text x="52.7" y="275.6">2</text>
<text x="111.6" y="275.1">EN</text>
<text x="416.3" y="272.1">2</text>
<text x="416.3" y="275.6">3</text>
<text x="419.8" y="270.3">2</text>
<text x="419.8" y="273.8">3</text>
<text x="430.9" y="273.3">EN</text>
<text x="500.9" y="272.1">2</text>
<text x="500.9" y="275.6">3</text>
<text x="504.4" y="270.3">2</text>
<text x="504.4" y="273.8">3</text>
<text x="515.5" y="273.3">IO23</text>
<text x="416.3" y="279.1">4</text>
<text x="419.8" y="277.4">4</text>
<text x="419.8" y="280.9">5</text>
<text x="430.9" y="280.4">I39</text>
<text x="430.9" y="276.8">I36</text>
<text x="500.9" y="279.1">4</text>
<text x="504.4" y="277.4">4</text>
<text x="504.4" y="280.9">5</text>
<text x="515.5" y="280.4">TXD0</text>
<text x="515.5" y="276.8">IO22</text>
<text x="36.6" y="282.6">3</text>
<text x="52.7" y="282.6">4</text>
<text x="315.2" y="286.5" transform="rotate(-90 315.2 286.5)">29</text>
<text x="416.3" y="282.6">5</text>
<text x="416.3" y="286.2">6</text>
<text x="419.8" y="284.4">6</text>
<text x="419.8" y="287.9">7</text>
<text x="430.9" y="287.4">I35</text>
<text x="430.9" y="283.9">I34</text>
<text x="500.9" y="282.6">5</text>
<text x="500.9" y="286.2">6</text>
<text x="504.4" y="284.4">6</text>
<text x="504.4" y="287.9">7</text>
<text x="515.5" y="283.9">RXD0</text>
<text x="515.5" y="287.4">IO21</text>
<text x="290.4" y="289.7">1</text>
<text x="290.4" y="293.2">2</text>
<text x="293.9" y="291.5">DCD</text>
<text x="316.6" y="291.2" transform="rotate(-90 316.6 291.2)">EP</text>
<text x="330.5" y="291.5">DTR</text>
<text x="338.6" y="293.2">27</text>
<text x="338.6" y="289.7">28</text>
<text x="349.7" y="289.2">DTR</text>
<text x="416.3" y="289.7">7</text>
<text x="416.3" y="293.2">8</text>
<text x="419.8" y="291.5">8</text>
<text x="430.9" y="290.9">IO32</text>
<text x="500.9" y="289.7">7</text>
<text x="500.9" y="293.2">8</text>
<text x="504.4" y="291.5">8</text>
<text x="261.5" y="299.8">USB_DP</text>
<text x="293.9" y="295">RI/CLK</text>
<text x="330.3" y="295">DSR</text>
<text x="330.6" y="298.5">TXD</text>
<text x="338.6" y="296.8">26</text>
<text x="349.7" y="296.2">TXD</text>
<text x="349.7" y="299.8">RXD</text>
<text x="416.3" y="296.8">9</text>
<text x="419.8" y="295">9</text>
<text x="419.8" y="298.5">10</text>
<text x="430.9" y="294.5">IO33</text>
<text x="430.9" y="298">IO25</text>
<text x="500.9" y="296.8">9</text>
<text x="504.4" y="295">9</text>
<text x="504.4" y="298.5">10</text>
<text x="515.5" y="294.5">IO19</text>
<text x="515.5" y="298">IO18</text>
<text x="261.5" y="303.3">USB_DN</text>
<text x="290.4" y="300.3">4</text>
<text x="290.4" y="303.8">5</text>
<text x="293.9" y="302">D+</text>
<text x="293.9" y="305.6">D-</text>
<text x="330.3" y="302">RXD</text>
<text x="330.8" y="305.6">RTS</text>
<text x="338.6" y="303.8">24</text>
<text x="338.6" y="300.3">25</text>
<text x="349.7" y="303.3">RTS</text>
<text x="414.3" y="300.3">10</text>
<text x="414.3" y="303.8">11</text>
<text x="419.8" y="302">11</text>
<text x="419.8" y="305.6">12</text>
<text x="430.9" y="305">IO27</text>
<text x="430.9" y="301.5">IO26</text>
<text x="498.9" y="300.3">10</text>
<text x="498.9" y="303.8">11</text>
<text x="504.4" y="302">11</text>
<text x="504.4" y="305.6">12</text>
<text x="515.5" y="301.5">IO5</text>
<text x="515.5" y="305">IO17</text>
<text x="290.4" y="310.9">7</text>
<text x="330.8" y="309.1">CTS</text>
<text x="338.6" y="310.9">22</text>
<text x="338.6" y="307.3">23</text>
<text x="414.3" y="307.3">12</text>
<text x="414.3" y="310.9">13</text>
<text x="419.8" y="309.1">13</text>
<text x="430.9" y="308.6">IO14</text>
<text x="498.9" y="307.3">12</text>
<text x="498.9" y="310.9">13</text>
<text x="504.4" y="309.1">13</text>
<text x="515.5" y="308.6">IO16</text>
<text x="290.4" y="314.4">8</text>
<text x="290.4" y="317.9">9</text>
<text x="293.9" y="312.6">VREGIN</text>
<text x="293.9" y="316.2">VBUS</text>
<text x="325.8" y="316.2">GPIO.5</text>
<text x="325.8" y="312.6">GPIO.4</text>
<text x="338.6" y="317.9">20</text>
<text x="338.6" y="314.4">21</text>
<text x="414.3" y="314.4">14</text>
<text x="414.3" y="317.9">15</text>
<text x="419.8" y="312.6">14</text>
<text x="419.8" y="316.2">15</text>
<text x="430.9" y="312.1">IO12</text>
<text x="498.9" y="314.4">14</text>
<text x="498.9" y="317.9">15</text>
<text x="504.4" y="312.6">14</text>
<text x="504.4" y="316.2">15</text>
<text x="515.5" y="312.1">IO4</text>
<text x="515.5" y="315.6">IO0_CON</text>
<text x="288.4" y="321.5">10</text>
<text x="293.9" y="319.7">RSTb</text>
<text x="293.9" y="323.2">NC</text>
<text x="318.2" y="323.2">GPIO.0/TXT</text>
<text x="325.8" y="319.7">GPIO.6</text>
<text x="338.6" y="321.5">19</text>
<text x="414.3" y="321.5">16</text>
<text x="419.8" y="319.7">16</text>
<text x="419.8" y="323.2">17</text>
<text x="430.9" y="319.2">IO13</text>
<text x="498.9" y="321.5">16</text>
<text x="504.4" y="319.7">16</text>
<text x="504.4" y="323.2">17</text>
<text x="515.5" y="319.2">IO2</text>
<text x="515.5" y="322.7">IO15</text>
<text x="288.4" y="325">11</text>
<text x="288.4" y="328.5">12</text>
<text x="293.9" y="326.7">SUSPENDb</text>
<text x="318" y="326.7">GPIO.1/RXT</text>
<text x="338.6" y="328.5">17</text>
<text x="338.6" y="325">18</text>
<text x="414.3" y="325">17</text>
<text x="498.9" y="325">17</text>
<text x="36.6" y="333.8">1</text>
<text x="52.7" y="333.8">2</text>
<text x="102.8" y="333.3">IO0_BTN</text>
<text x="288.4" y="332">13</text>
<text x="288.4" y="335.6">14</text>
<text x="293.9" y="330.3">SUSPEND</text>
<text x="293.9" y="333.8">CHREN</text>
<text x="310.6" y="333.8">GPIO.3/WAKEUP</text>
<text x="313.9" y="330.3">GPIO.2/RS485</text>
<text x="338.6" y="335.6">15</text>
<text x="338.6" y="332">16</text>
<text x="36.6" y="340.9">3</text>
<text x="52.7" y="340.9">4</text>
<text x="293.9" y="337.3">CHR1</text>
<text x="328.3" y="337.3">CHR0</text>
</g>
<g font-size="3.2">
<text x="481" y="59.4" transform="rotate(-90 481 59.4)">1</text>
<text x="482.7" y="55.9" transform="rotate(-90 482.7 55.9)">ADJ(GND)</text>
<text x="436.8" y="145.1">1</text>
<text x="440.3" y="146.8">GND</text>
<text x="465.7" y="146.8">GND</text>
<text x="474.5" y="145.1">38</text>
<text x="434.8" y="194.5">15</text>
<text x="440.3" y="196.2">GND</text>
<text x="290.4" y="296.8">3</text>
<text x="293.9" y="298.5">GND</text>
</g>
<g font-size="3.2" fill="#f00">
<text x="436.8" y="155.6">4</text>
<text x="440.3" y="157.4">SENSOR_VP</text>
<text x="290.4" y="307.3">6</text>
<text x="293.9" y="309.1">VDD</text>
</g>
</svg>
